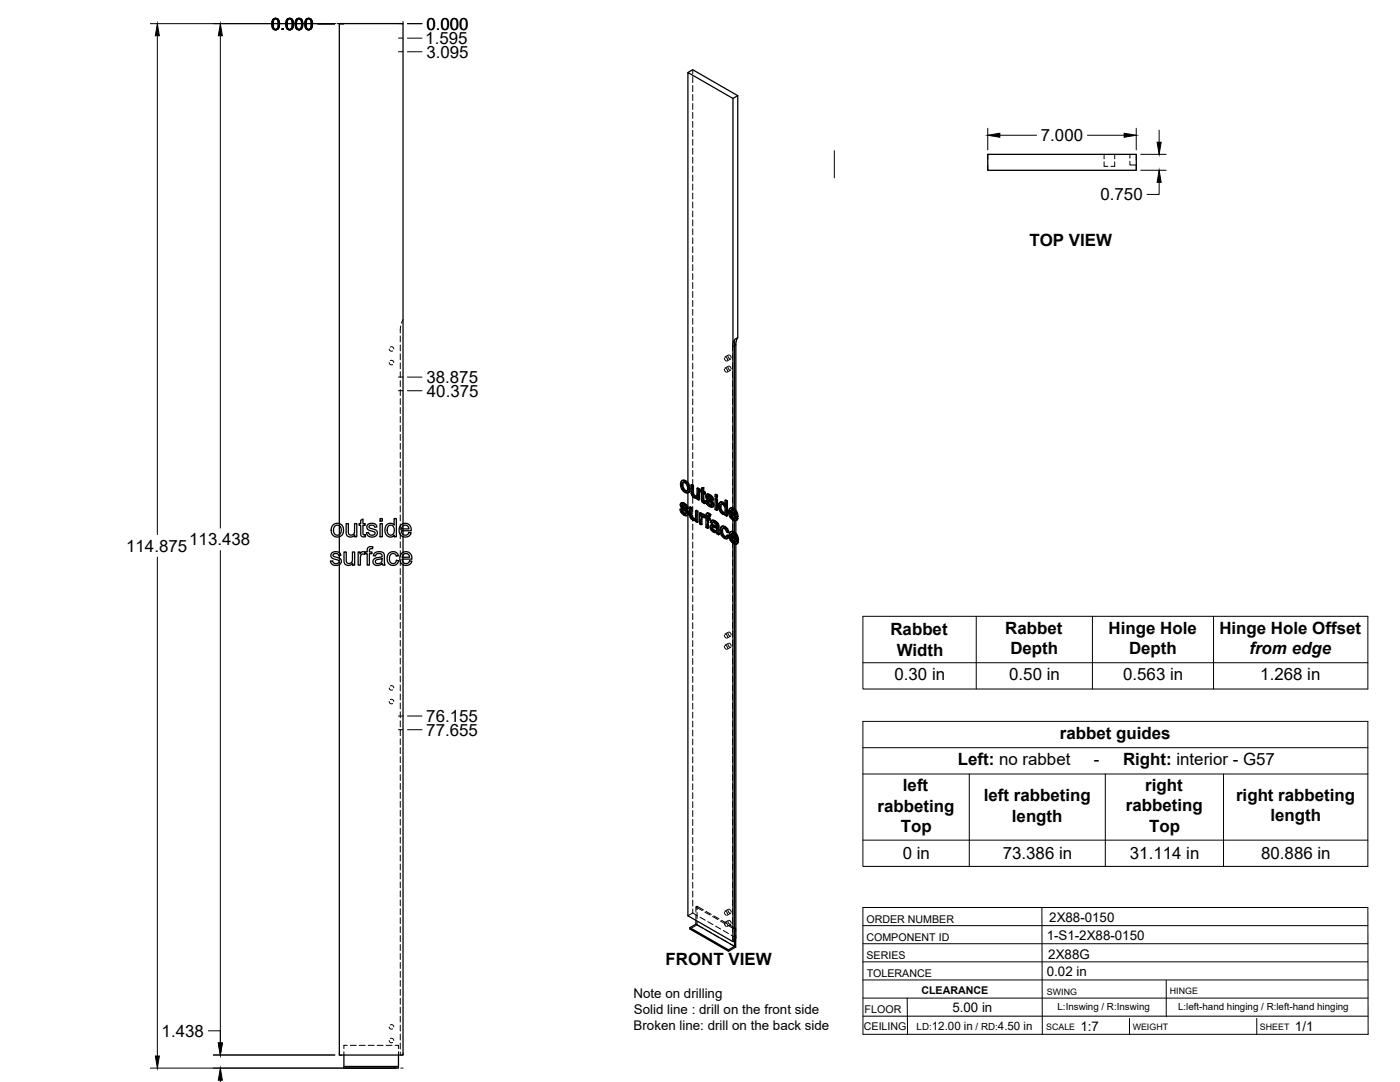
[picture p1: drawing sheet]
<svg xmlns="http://www.w3.org/2000/svg" width="559mm" height="432mm" viewBox="0 0 559 432" stroke-linecap="round" stroke-linejoin="round" font-family="sans-serif">
<!-- layer: Visible -->
<g fill="none" stroke="#000" stroke-width=".51">
<path d="M274.6 28.9l1.9-1.1 18 10.4M292.5 39.3l2-1.1v96.5M394.3 61.6h59.2v6.4h-59.2zM272.2 191.8l.8-.2 .7 .2zM272.2 191.8l-.5 .7-.1 .8 .5 1.9 1.6 1.5h.7l.5-.3M272.3 193.6l.3 1.5M272.6 195.1l.3-.2 .8 .8-.3 .2zM272.8 192.5l-.2 .9M272.9 194.9l-.3-1.5-.3 .1 .2-.8 .5-.2 .9 .6 .5 1.4-.2 1.4h-.8M273.4 192l1 1a1.93 1.93 0 0 1 1 2M273.7 195.7l.5 .2M273.7 191.8l1.2 1.3"/>
<path d="M274.6 192.6v-163.7l17.9 10.4v163.4M274.6 193.3l.5 1.9 .3-.2-.2 1.2M275.1 195.2l-.2 1.2 .3-.2-.6 .5v5.7M275.8 193.5l.7 .4 .3-.2v3.2M276.5 193.9v3.1l.3-.1 .3 .6M276.5 197.1l.3 .6 .3-.2 .5 .4M276.8 197.7l.4 .4h.9l-.3 .1M276.8 193.7l-.7-.3-.3 .1v2.9l.3 1.1 .8 1a.97 .97 0 0 0 1.4 .1v.6l.5 .4M277.2 198.1l.6 .1M278.2 194.9l.6 .4 .4-.2v4.3l-.4 .2v-4.3M278.3 198.6l-.3 .2M279.2 195.1l-.7-.4-.3 .2v2.6l-.4 .7"/>
<path d="M280 195.5l-.5 .1v.6l.5 .3v3.3l.8 1h.8l-.1-.7-.6 .1M280 194.8l.9-.2v1.5M280.6 194.8v1.5l.3-.2 .6 .3M280.6 196.3l.6 .3 .3-.2v.6l-.3 .2v-.6M280.6 199.8l.7 .2M280.7 200l.8 .1M280.9 194.6l-.9 .2v1.1l-.5-.3M280.9 197v2.6M281.2 197.2l-.6-.4v2.9l.5 .1M281.6 199.9l.6 .2M282.1 197.3l1.3 .1M282.3 198.3l.1 .3 .3-.2 .2 .4"/>
<path d="M282.4 198.6l.2 .3a1.16 1.16 0 0 1 1.4 .8l.4 .4M282.4 197.2l-.4 .2M282.5 197.4l.6 .2 .3-.2 .7 .6M282.5 199.9l-.6-.2-.3 .2 .4 1.2 .9 .9a1.24 1.24 0 0 0 1.6 .2M282.6 198v.1M282.6 198.9l1.5 1.4 .3-.2 .4 .7M282.7 198.4l-.1-.3-.3 .2 .1-.2 1 .3 .5 1 .6 .2M282.8 197.2l-.9 .3-.2 .9 .4 .8 1.9 1.8-.2 .7M283.1 197.6l.7 .6 .3-.2 .5 .7M283.8 198.2l.5 .7 .3-.2 .2 .8-.3 .1-.2-.7M285.4 199.1l.3-.2 .7 .3-.4 .2zM285.4 197.4l.3-.2 .7 .4-.4 .2z"/>
<path d="M285.4 199.1v4.2l.6 .4M285.4 197.4v.8l.6 .4M286.4 199.2v4.3l-.4 .2v-4.3M286.4 197.6v.8l-.4 .2v-.8M289.4 199.7l.6 .3 .3-.1v5.9l-.3 .2v-6M290.3 199.9l-.6-.4-.3 .2v2.1l-.4-.7M133 209.4l1.7-.6 1.4 .5 .9 1.3v2.1l-.8 1.1-1.8 .5-1.5-.7-.7-1.6a2.9 2.9 0 0 1 .8-2.6zM133.5 210.1l.6-.4 .9-.1 .9 .7 .3 1.8-.8 1.3-1.2 .1-.8-.6-.3-1.5zM135.4 208.9v-199.5h25.5v199.6M135.4 209.8v3.6M135.4 214.2v6.3M138.2 209h.8l.1 3.7a1.31 1.31 0 0 0 1.7 .7 1.31 1.31 0 0 0 .7-1.6v-2.8h.9v5.2h-.8v-.8a1.86 1.86 0 0 1-2.2 .9 1.86 1.86 0 0 1-1.2-2.1z"/>
<path d="M144 207.6l.9-.5v1.9h.9v.6h-.9v3.4l.2 .4h.7l.1 .8h-1.3l-.6-.6v-4h-.7v-.6h.7zM146.7 209.5l.9-.6h1.6a1.47 1.47 0 0 1 1.2 1.4l-.8 .1a1.17 1.17 0 0 0-1.2-.9 1.17 1.17 0 0 0-1.1 .9l.4 .4 2.1 .6a1.6 1.6 0 0 1 .7 2 1.6 1.6 0 0 1-2 .9l-1.5-.3-.7-1.4 .9-.1 .4 .8 .5 .3 1.3-.3a.73 .73 0 0 0 .3-.9 .73 .73 0 0 0-.9-.4l-1.1-.3a1.41 1.41 0 0 1-1-2.2zM151.7 209h.9v5.2h-.9zM151.7 206.9h.9v1.1h-.9zM154.2 209.6l1.2-.7a1.86 1.86 0 0 1 1.9 .7v-2.7h.9v7.3h-.8v-.6a2.17 2.17 0 0 1-2.7 .4 2.17 2.17 0 0 1-1.1-2.4zM154.9 210.1l.5-.4 .8-.1 1 .8 .2 1.8-.8 1.2-1.2 .1-.7-.9-.1-1.5zM160 209.6a2.46 2.46 0 0 1 2.9-.5 2.46 2.46 0 0 1 1.2 2.7h-3.9l.3 1 .8 .7a1.46 1.46 0 0 0 1.9-1l.9 .1-.5 1-.9 .6-1.5 .1-1.2-.7-.7-1.7 .1-1.1zM160.7 210l.6-.4 1 .1 .6 .5 .3 .9h-2.9zM160.9 209.9v1.2M160.9 211.8v1.5M160.9 214.2v6.2M271.4 203.3l.6 .2"/>
<path d="M271.9 200.7l1.3 .1M272 203.5l.4-.2 .2 .9-.3 .1zM272.1 201.7l.7 .5M272.2 202l.2 .4a1.49 1.49 0 0 1 1.6 .9l.3 .2M272.2 200.6l-.4 .2M272.3 204.3l.7 .7h.8M272.3 200.8l.6 .2 .3-.2 .8 .6M272.4 203.3l-.7-.2-.3 .2 .5 1.3 .8 .8a1.26 1.26 0 0 0 1.6 .2M272.4 202.4l1.5 1.3 .4-.2 .4 .7M272.5 201.4l-.1 .1M272.5 201.8l-.1-.3-.3 .2 .1-.2 1 .3 .5 1 .7 .3M272.6 204.2l.7 .6"/>
<path d="M272.6 200.6l-.8 .2-.3 .9 .4 .9 1.8 1.7 .2 .5-.3 .3M272.9 201l.7 .6 .4-.2 .5 .7M273 205l.6 .1M273.6 201.6l.5 .7 .4-.2 .2 .8-.3 .2-.3-.8M273.7 205.1h-.1M273.9 203.7l.4 .6 .4-.1 .1 .7M274.3 204.3l.2 .8 .3-.2-.2 .6v160l17.9 10.3 .7-.4M274.5 205.1l-.2 .5 .3-.1-.4 .3M274.6 202.9v1.1M275.2 202.4l.7 .4 .3-.2v3.2M275.9 202.8v3.1l.3-.1 .3 .6M275.9 206l.3 .6 .3-.2 .4 .4"/>
<path d="M276.2 206.6l.4 .4h.9M276.2 202.6l-.7-.3-.3 .1v3.1l.3 1.1 .8 .8a.97 .97 0 0 0 1.4 .1M276.6 207l.6 .2M277.5 207l-.3 .2M277.6 203.8l.7 .4 .3-.2v4.3l-.3 .2v-4.3M277.7 207.5v.7l.6 .3M277.7 207.6l-.2 .1M278.6 204l-.7-.4-.3 .2v2.7l-.4 .7M279.2 204.7l.6 .4 .3-.2v.5l.4-.2M279.8 205.1v.6l.7-.5 .4 .1M280 206.4l.2 2.8-.3 .2v-2.2M280.1 204.9l-.6-.3-.3 .1v4.3l.7 .4"/>
<path d="M280.2 205.4l.7-.1 .6 .4M280.3 206.1v.1M280.6 205.4l.6 .5M281 206.6l-.8-.5-.2 .3 .3-.2-.1 .8M281.2 206.5l.6 .3v3.7l.6 .4M281.2 206.5v-.4l-.2 .5M281.2 200.3l.1 .7M281.2 206.5l-.2 .1M282.2 204.9h.9l.6 .4M282.2 200.1l.3-.2 .3 .8-.3 .2zM282.4 206.6l.7 .4 .3-.2v.6l-.3 .2v-.6M282.5 204.7l-.5 .2"/>
<path d="M282.5 200.9l.7 .6h.8M282.7 207.3v3.4l-.3 .2v-3.8l.7 .5M282.7 205.7v.7M282.8 205.1l.6 .4 .3-.2-.4 .8 .1-.6M282.8 200.7l.7 .7M283.1 204.9l-.6-.2-.5 .3-.2 1.2-.6-.3 .6-.1M283.2 201.5l.6 .2M283.3 206.1a.45 .45 0 0 0-.5-.5 .45 .45 0 0 0-.4 .6v.4l.3-.2 .7 .4M283.9 209.6l.7-.2 1.4 .5M283.9 201.7h-.1M284.1 210.7l.2 .6 .3-.2 .6 .5M284.1 200.3l.4 .6 .3-.1 .2 .7"/>
<path d="M284.2 210.4l-.1 .3 .3-.2 .2 .6M284.2 209.4l-.5 .2M284.3 211.3l.5 .5h1h-1M284.3 210.3l-.1 .1M284.4 207.8l.8 .3 .3-.2 .8 .6M284.4 210.3l.8 .3a.72 .72 0 0 1 .8 .6 .72 .72 0 0 1-.5 .8M284.4 210.3l-.2 .1M284.4 210.3v.2M284.5 200.9l.2 .8 .3-.2-.2 .6M284.5 208.4l-.4 .5 .6-.5 1.1 .9a.48 .48 0 0 1 .1 .8 .48 .48 0 0 1-.7-.2l-.9-.3M284.6 209.4l-1 .3-.2 1 .7 1.1 1.1 .7a.63 .63 0 0 1 .7 0 .63 .63 0 0 1 .3 .5l.6 .4M284.7 201.7l-.2 .5 .3-.1-.5 .3"/>
<path d="M284.7 207.6l-.8 .2M285.2 208.1l.8 .6 .3-.2 .4 .5M285.5 207.9l-.8-.3-.9 .3-.3 .5 .6 .5M286 208.7l.4 .5 .3-.2 .2 .7M286.4 209.2l.2 .6 .3-.1 .1 2.9M286.6 209.8l.1 2.9 .3-.1 .1 .6-.3 .2-.1-.6M287.4 202.4l.3 1.4M287.5 200.4h1.2l.6 .6M287.7 201.3h.7l.7 .8 .3 1.1-.2 1.4M287.7 201.3l-.3 1.1 .4-.2 .3 1.4M287.7 203.8l.4-.2 .7 .8-.5 .1zM287.8 201.2l-.1 .1"/>
<path d="M287.8 200.3l-.5 .2M288 201.2l-.2 1M288.1 212v.2a1.19 1.19 0 0 0 .8 1.3l.5 .5M288.2 210.1l.9 .2 .3-.2 1 1M288.4 213.4l.7 .8h.8M288.4 200.6l.6 .5h.4M288.4 204.6h.8M288.5 209.9l-.6 .3M288.6 210.8l-.2 1M288.7 200.4l-.9-.1-.7 .4-.2 2.1 1 2 1 .5 .5-.2v.6l.6 .3M288.8 204.4l.4 .1M289.1 210.3l.9 .8a.88 .88 0 0 1 .7 .5 .88 .88 0 0 1-.1 1l-.5-1.3"/>
<path d="M289.4 210.1l-.9-.2-.7 .4-.3 .6v1.4l.9 2 1 .7h.7M289.4 205.1l-.2 .2M290 213.7l.7 .4M290.6 212.6l-.6-.3-.6-1.1-.9-.4-.4 1.2 .3-.2 .3 1.4M290.7 214.1l.3-.1-.2 .5-.7 .5zM291 214l-.6-.5-.7 .8-.6-.1M291.3 202.9h.9a1.88 1.88 0 0 1 1.9 1.3M291.5 212.3h.9a1.9 1.9 0 0 1 1.9 1.2M291.7 213.6l2.1 1.2-.6-1.4-.8-.5h-.4l-.3 .7 .3-.1 1.7 .9M291.8 206.1l.8 .9 .8-.1M291.8 205.1l.3 .9M292 203.5l-.2 .6"/>
<path d="M292 214.4l.3 .9M292 215.5l.8 .8h.8M292.2 212.9l-.2 .6M292.5 203.1l1 .9a1.94 1.94 0 0 1 1.1 2.1M292.5 203.6l.8 .9 .3 1-2.1-1.2M292.5 203.6h-.7l-.3 .7 .3-.2 1.7 1M292.5 203.6v.9M292.5 205.5v1M292.5 207.5v4.5M292.5 212.9v.9M292.5 214.7v1M292.5 216.8v159"/>
<path d="M292.6 207.6l1 .2M292.6 207l.6 .1M292.7 212.4l1.1 1a1.72 1.72 0 0 1 .9 1.8v.2M292.8 216.3l.5 .2M292.9 202.9l-1.3-.2-.6 .5-.2 .8 .3 2 1.5 1.6M293.1 212.2l-1-.2-.9 .7-.2 1.3 .3 1.2 .7 1.1 1.2 .8h.7l.8-.8M293.2 203.1v-67.6l1.3-.8-.6 1.3-.2 1.7v65.9M293.2 204.3v.6M293.2 205.8v1.1M293.2 207.8v4.5M293.2 213.4v.7M293.2 215.1v1.1"/>
<path d="M293.2 217.1v160.6M293.3 207l-.1 .1M293.5 216.4l-.2 .1M293.6 206.7l.6 .4M293.7 206.1v.4M293.7 207.8v4.9M293.7 215.4v.7M293.7 217.2l-.1 160.8-2.8 1.6M293.8 204.3l.4 1.9 .4-.1-.4 .1M293.8 216l.6 .5M293.9 213.7l.5 1.9 .3-.2-.3 .2M294.2 206.4l-2.8-1.5 .4 1.2 .3-.1 .8 .8"/>
<path d="M294.4 215.8l-2.8-1.6 .4 1.3 .3-.2 .8 .9M294.5 206.9l-.7 .8M294.5 206.9l-.9 .9M294.5 206.9l-.6-.4-.7 .6M294.7 216.3l-.7 .8M294.7 216.3l-.6-.5-.8 .7M132.4 220.7l1.2-.5h1.1a1.53 1.53 0 0 1 1.4 1.4l-.9 .1a1.17 1.17 0 0 0-1.1-.9 1.17 1.17 0 0 0-1.2 .9l.4 .4 2.2 .7a1.64 1.64 0 0 1 .5 2.1 1.64 1.64 0 0 1-2.1 .7l-1.3-.4-.7-1.2 .9-.2 .3 .8 .7 .3 1.2-.2a.81 .81 0 0 0 .2-1.1 .81 .81 0 0 0-1-.3l-1.2-.4a1.35 1.35 0 0 1-.6-2.2zM135.4 225.3v195.7h25.5v-195.6M135.4 221.7v1.1M137.3 220.3h.9v3.8a1.31 1.31 0 0 0 1.7 .7 1.31 1.31 0 0 0 .8-1.7v-2.8h.9v5.2h-.8v-.7a1.86 1.86 0 0 1-2.3 .8 1.86 1.86 0 0 1-1.2-2.1zM143 220.3h.7v.8a1.26 1.26 0 0 1 2.1-.7l.8-.1v-1.2a1.56 1.56 0 0 1 2.2-.9l-.1 .8a.81 .81 0 0 0-.9 0 .81 .81 0 0 0-.4 .8v.5h1.1v.7h-1.1v4.5h-.8v-4.5h-.8v-.4l-.3 .7-.8-.2-.7 .5-.2 3.9h-.8zM149.5 220.8l.7-.5 1.2-.1 1.7 .5 .6 4.8h-.9l-.2-.6-1 .6-1.5 .1-.8-.4-.4-.7a1.74 1.74 0 0 1 2-2l.6-.1a.8 .8 0 0 0 1-.8 .8 .8 0 0 0-1.1-.7l-1.1 .2-.4 .8-.9-.1z"/>
<path d="M149.9 223.7l2.6-.8v.3a1.44 1.44 0 0 1-1 1.6 1.44 1.44 0 0 1-1.7-.7zM155.2 220.9l1.2-.7 1.4 .1 .8 .6 .4 .9-.8 .2a1.44 1.44 0 0 0-1.9-1 1.44 1.44 0 0 0-.9 1.9l.4 1.4 .7 .6 1.1-.2 .6-1.1 .9 .1-.5 1.2a2.49 2.49 0 0 1-3.2 .2 2.49 2.49 0 0 1-.8-3.1zM160.3 220.9a2.46 2.46 0 0 1 2.9-.5 2.46 2.46 0 0 1 1.2 2.7h-3.9l.2 1 .8 .7a1.42 1.42 0 0 0 2-1l.8 .3-.4 .8-.9 .6-1.6 .1-1.1-.7-.6-.9-.1-1.1 .1-.9zM160.9 221.5v.9M160.9 223.1v1.2M161 221.3l.6-.4 1 .1 .6 .4 .3 1h-3zM277.8 367.3v1.5l-2.4 1.4v.5l15.4 8.9v-.5l-15.4-8.9M277.8 368.8l15.4 8.9-2.4 1.4M293.7 374.2l-.5 .3M137.3 421v5.3h21.7v-.7h-21.7M159 421v4.6"/>
</g>
<!-- layer: Hidden -->
<g fill="none" stroke="#000" stroke-width=".4">
<path d="M276.5 27.8v1.6M276.5 30.6v2.4M276.5 34.2v2.4M276.5 37.7v2.4M276.5 41.3v2.4M276.5 44.9v2.4M276.5 48.5v2.3M276.5 52v2.4M276.5 55.6v2.4M276.5 59.2v2.4M276.5 62.7v2.4M276.5 66.3v2.4"/>
<path d="M276.5 69.9v2.4M276.5 73.4v2.4M276.5 77v2.4M440.7 64.6v1.8h1.5M440.7 61.6v1.8M444.9 64.6v1.8h-1.5M444.9 61.6v1.8M451 64.3v1.5h2.5M451 61.6v1.5M276.5 80.6v2.4M276.5 84.2v2.4M276.5 87.7v2.4"/>
<path d="M276.5 91.3v2.4M276.5 94.9v2.4M276.5 98.5v2.3M276.5 102v2.4M276.5 105.6v2.4M276.5 109.2v2.3M276.5 112.8v2.3M276.5 116.3v2.4M276.5 119.9v2.4M155.4 139.3l.4 .7h.9M155.8 138.5h1l.4 .8M159.8 134.1v2.3"/>
<path d="M159.8 137.6v2.4M159.9 130.1l-.1 2.8M160.9 127.5l-.7 1.4M276.5 123.5v2.3M276.5 127v2.4M276.5 130.6v2.4M276.5 134.2v2.4M276.5 137.8v2.3M293.2 135.5l-.7 1.8-.1 2.7M155.4 144.7l.3 .7 1 .1M155.8 143.9l1 .1 .4 .7M159.8 141.2v2.4"/>
<path d="M159.8 144.8v2.4M159.8 148.4v2.3M159.8 151.9v2.4M159.8 155.5v2.4M159.8 159.1v2.4M276.5 141.3v2.4M276.5 144.9v2.4M276.5 148.5v2.4M276.5 152v2.4M276.5 155.6v2.4M276.5 159.2v2.4M289.1 147.4l.2 .7 .6 .4"/>
<path d="M289.1 142.9l.2 .7 .6 .5M289.6 146.9l.6 .6 .2 .6M289.6 142.5l.6 .5 .2 .7M290.6 146.5l.2 .7 .6 .5M290.6 142.1l.2 .7 .6 .5M290.8 146.1l-1.5 .8M290.8 141.7l-1.5 .8M291 146.1l.6 .4 .2 .8M291 141.6l.6 .5 .2 .7M291.7 147.7l-1.5 .8M291.7 143.2l-1.5 .9M292.4 141.2v2.4"/>
<path d="M292.4 144.8v2.4M292.4 148.4v2.3M292.4 151.9v2.4M292.4 155.5v2.4M292.4 159.1v2.3M159.8 162.6v2.4M159.8 166.2v2.4M159.8 169.8v2.4M159.8 173.4v2.3M159.8 176.9v2.4M276.5 162.8v2.3M276.5 166.3v2.4"/>
<path d="M276.5 169.9v2.4M276.5 173.5v2.4M276.5 177v2.4M292.4 162.6v2.4M292.4 166.2v2.4M292.4 169.8v2.4M292.4 173.4v2.3M292.4 176.9v2.4M159.8 180.5v2.4M159.8 184.1v2.4M159.8 187.6v2.4M159.8 191.2v2.4"/>
<path d="M159.8 194.8v2.4M159.8 198.4v2.3M271.9 193.1l.5 1.9-.3 .2M272.4 195l1.3 1.3-.3 .2M272.5 191.6l-.9 1.7M272.8 192.5l-.2 .1M272.9 192.4h.8l-.3 .2M273.7 192.4l.8 .9-.3 .2M273.7 196.3l.9 .3-.3 .2M274.5 195.8l-.3 .1M274.5 193.3l.3 1.4-.4 .2M274.6 192.6v1.4"/>
<path d="M274.6 195.2v1.5M274.8 194.7l-.1 .8-.5 .4M274.9 196.5l-.3 .1M276.1 193.4l.1 3.3-.3 .2M276.2 196.7l.2 .7-.3 .1M276.4 197.4l.4 .6-.3 .2M276.5 180.6v2.4M276.5 184.2v2.4M276.5 187.7v2.4M276.5 191.3v2.4M276.5 194.9v2.4M276.5 198.5v2.4"/>
<path d="M276.8 198l.6 .5-.3 .1M277.4 198.5l.8 .2 .4-.3-.3 .2M278.1 198.1h.1M278.3 198l-.4 .2M278.4 198.6h-.1M278.4 197.8l-.3 .3M278.5 194.7v2.8l-.4 .5M278.6 198.4v.7l-.3 .1M278.6 199.1l.6 .3M279.8 196l.5 .3-.3 .2M279.8 195.5v.5l-.3 .2M280 195.5l.3 .2"/>
<path d="M280.3 196.3l.1 3.4-.4 .2M280.3 194.6v1.1l-.3 .2M280.4 199.7l.2 .5-.3 .1M280.6 196.8l.3-.2v.4M280.9 196.6l.6 .4M281.9 199.7l.5 1.3-.3 .2M282 197.9l.2 .6-.4 .2M282.1 197.4l-.4 .6M282.2 198.5l.4 .7-.4 .1M282.3 197.2l-.5 .4M282.5 198l.3-.2-.2 .2M282.6 199.2l1.6 1.5-.4 .2"/>
<path d="M282.7 197.9l-.3 .2M282.8 197.8l.6 .2-.3 .2M283.4 198l.6 .5-.3 .2M284 198.5l.2 .7-.3 .2M284.2 199.2l.6 .3M285.7 197.2v.9l-.3 .1M285.7 198.9v1.5M285.7 198.1l.7 .3M289.7 199.5v2.1l-.3 .2M292.4 180.5v2.4M292.4 184.1v2.4M292.4 187.6v2.4"/>
<path d="M292.4 191.2v2.4M292.4 194.8v2.4M292.4 198.4v2.3M135.4 208.9v.9M135.4 213.4v.8M159.8 201.9v2.4M159.8 205.5v2.4M159.8 209.1v2.4M159.8 212.6v2.4M159.8 216.2v2.4M159.8 219.8v2.4M160.9 209v.9"/>
<path d="M160.9 211.1v.7M160.9 213.3v.9M271.7 203.1l.5 1.3-.3 .2M271.8 201.3l.2 .6-.3 .2M271.9 200.8l-.4 .6M272 201.9l.4 .7-.3 .2M272.1 200.6l-.5 .4M272.2 204.4l1.1 1-.3 .1M272.3 201.4l.3-.1-.1 .1M272.4 202.6l1.6 1.5-.3 .2M272.6 201.3l-.4 .2M272.6 201.3l.6 .1-.3 .2"/>
<path d="M273.2 201.4l.6 .6-.3 .1M273.3 205.4l.8 .3-.3 .1M273.8 202l.3 .6-.4 .2M274 204.9l-.2 .1M274 204.1l.2 .5-.3 .2M274 204.9l-.3 .2 .3-.2M274.1 202.6l.6 .3M274.2 204.6l-.2 .3M274.5 205.6l-.4 .1M274.6 202.4v.5M274.6 204v1.5M275.5 202.3l.1 3.3-.3 .2"/>
<path d="M275.6 205.6l.2 .7-.3 .2M275.8 206.3l.4 .6-.3 .2M276.2 206.9l.6 .5-.3 .2M276.5 202v2.4M276.5 205.6v2.4M276.5 209.2v2.4M276.5 212.8v2.3M276.5 216.3v2.4M276.5 219.9v2.4M276.8 207.4l.8 .2 .4-.3-.2 .2M277.5 207h.1M277.7 206.9l-.4 .2"/>
<path d="M277.8 206.7l-.3 .3M277.9 203.6v2.8l-.4 .5M278 207.3v.7l-.3 .2M278 208l.6 .3M279.5 207.3v1.6l-.3 .1M279.5 208.9l.7 .3M279.5 204.6v1.5M280.1 206.1l.8-.1-.3 .2M280.1 205.4v.1M280.2 206.1l.3-.2-.2 .2M280.4 205.2l-.6 .5M280.6 200.2l.6 .4-.4 .2"/>
<path d="M280.9 206l.4 .4M281.2 200.6l.4 .2M281.2 206.1l.3-.1-.2 .4M281.5 205.7v.1M281.5 206.3l.6 .3-.3 .2M281.5 206l-.2 .4M281.5 205.7l-.3 .3M281.8 205.8l.3 .2M282.1 209.1v1.2l-.3 .2M282.1 210.3l.6 .4M282.1 206.6v1.3M282.2 205l-.1 1-.3 .2"/>
<path d="M282.3 204.7l-.5 .4M282.4 201l1.1 1-.3 .1M282.4 207.1l.3-.2v.4M282.5 205.7l.4-.2-.2 .2M282.7 206.9l.7 .5M282.9 205.5l.4 .1-.4 .2M283.3 205.6l.3 .3M283.5 202l.8 .2-.3 .2M283.7 210.1l.4 1.1-.4 .2M283.8 209.6l-.4 .7M283.8 208.3l.7 .4M284 209.5l-.5 .3"/>
<path d="M284.1 211.2l.9 .9-.3 .2M284.1 201.5h-.1M284.1 207.7l-.6 .7M284.2 200.7l.1 .5-.3 .2M284.2 201.5l-.3 .2 .2-.2M284.2 207.6l-.4 .3M284.3 201.2l-.2 .3M284.4 208.4l.4-.1-.3 .1M284.5 210.2l.2-.1zM284.5 210.2l-.2 .1M284.6 210.1l-.4 .2M284.6 202.2h-.3"/>
<path d="M284.7 210.1l1.6 .5-.3 .2M284.8 208.3l.6 .1-.3 .2M285 212.1l.7 .2-.3 .2M285.4 208.4l.7 .7-.3 .2M285.7 212.3h.7l-.4 .1M285.7 201.6v1.6l-.3 .1M285.7 203.2l.7 .3M286 209.9l.3 .1M286 211.7l-.3 .2M286.1 209.1l.2 .7-.3 .2M286.2 211.5l-.4 .3M286.3 210.6l-.1 .9-.3 .2"/>
<path d="M286.3 209.8l-.3 .4M286.4 212.3l.1 .6-.3 .1M286.5 212.9l.6 .3M287.1 201.8l.2 1.3-.3 .2M287.3 200.7l-.2 1.1-.3 .2M287.3 203.1l.6 1.1-.3 .2M287.6 200.4l-.6 .5M287.7 211.4l.5 2-.3 .2M287.9 204.2l.8 .8-.3 .1M287.9 210.3l-.2 1.1-.3 .2M288 201.1h.7l-.3 .2M288 201.1l-.2 .1"/>
<path d="M288 201.1v.1M288.1 201.1l-.3 .1M288.2 213.4l1.2 1.3-.3 .1M288.2 210l-.6 .5M288.6 210.8l-.2 .1M288.7 210.7l.8 .1-.4 .1M288.7 205l.7 .1 .4-.2-.4 .2M288.7 201.1l.8 .8-.4 .2M289.4 201.1l.3 .5M289.4 214.7l1.1 .1M289.5 210.8l.5 .5-.3 .2M289.5 201.9l.3 1.5-.4 .2"/>
<path d="M289.5 205.1h-.1M289.8 203.4l-.2 .8-.4 .3 .3-.1M289.8 204.9v.6l-.4 .2M289.8 205.5l.5 .3M290 211.3l.3 .8-.3 .2M290 214.1l-.1 .1M290.3 212.1l.6 .3M290.4 213.5l-.7 .8M291.1 204.1l.5 1.9-.3 .2M291.3 213.5l.5 1.9-.3 .2M291.4 204.9l.4-.2v.4M291.6 206l1.3 1.4-.3 .2-.1-1.1"/>
<path d="M291.6 202.7l-.8 1.6M291.6 214.2l.4-.2v.4M291.8 204.7l2.7 1.6M291.8 215.4l1.3 1.3-.3 .2M291.8 212.1l-.8 1.6M292 214l2.7 1.6M292 203.5l-.2 .1M292.2 212.9h-.2M292.3 212.7l.8 .1-.4 .2M292.4 201.9v2.4M292.4 205.5v2.4M292.4 209.1v2.4"/>
<path d="M292.4 212.6v2.4M292.4 216.2v2.4M292.4 219.8v2.4M292.5 202.7v.9l.4-.1-.8-.1M292.5 204.5v1M292.5 212v.9M292.5 213.8v.9M292.5 215.7v1.1M292.9 203.5l.7 .8-.3 .2M293.1 212.8l.7 .9-.3 .2M293.1 216.7l1.1 .3-.4 .2M293.2 203.1v1.2"/>
<path d="M293.2 204.9v.9M293.2 206.9v.9M293.2 212.3v1.1M293.2 214.1v1M293.2 216.2v.9M293.4 206.9h.1M293.5 205.1l.4 .2M293.6 206.9l-.3 .1 .2-.1M293.6 216.3h.1M293.6 204.3l.3 1-.3 .2M293.7 216.3l-.2 .1M293.7 206.5l-.1 1.3 .4-.2-1.1-.2"/>
<path d="M293.7 203.6v2.5M293.7 212.7v2.7M293.7 216.1v1.1M293.7 214.4l.4 .3M293.8 216.2l-.3 .2M293.8 213.7l.3 1-.3 .1M293.9 206.5l-.4 .4M294.1 215.8l-.4 .5M294.1 207.5l-.1 .1M294.3 216.9l-.1 .1M135.4 220.5v1.2M135.4 222.8v2.5"/>
<path d="M159.8 223.4v2.3M159.8 226.9v2.4M159.8 230.5v2.4M159.8 234.1v2.4M159.8 237.7v2.3M160.9 220.4v1.1M160.9 222.4v.7M160.9 224.3v1.1M276.5 223.5v2.3M276.5 227.1v2.3M276.5 230.6v2.4M276.5 234.2v2.4"/>
<path d="M276.5 237.8v2.3M292.4 223.4v2.3M292.4 226.9v2.4M292.4 230.5v2.4M292.4 234.1v2.4M292.4 237.6v2.4M159.8 241.2v2.4M159.8 244.8v2.4M159.8 248.4v2.3M159.8 251.9v2.4M159.8 255.5v2.4M159.8 259.1v2.4"/>
<path d="M276.5 241.3v2.4M276.5 244.9v2.4M276.5 248.5v2.4M276.5 252.1v2.3M276.5 255.6v2.4M276.5 259.2v2.4M289.1 253.5l.2 .7 .6 .5M289.1 258l.2 .6 .6 .5M289.6 253.1l.6 .5 .2 .6M289.6 257.5l.6 .6 .2 .6M290.6 252.7l.2 .7 .6 .5M290.6 257.1l.2 .7 .6 .5"/>
<path d="M290.8 252.3l-1.5 .8M290.8 256.7l-1.5 .8M291 252.2l.6 .4 .2 .8M291 256.7l.6 .4 .2 .8M291.7 253.8l-1.5 .9M291.7 258.3l-1.5 .8M292.4 241.2v2.4M292.4 244.8v2.4M292.4 248.4v2.3M292.4 251.9v2.4M292.4 255.5v2.4M292.4 259.1v2.4"/>
<path d="M155.4 274.5l.4 .8h.9M155.4 280l.3 .7 1 .1M155.8 273.7l1 .1 .4 .7M155.8 279.2h1l.4 .8M159.8 262.7v2.3M159.8 266.2v2.4M159.8 269.8v2.4M159.8 273.4v2.4M159.8 276.9v2.4M276.5 262.8v2.4M276.5 266.3v2.4M276.5 269.9v2.4"/>
<path d="M276.5 273.5v2.4M276.5 277.1v2.3M292.4 262.7v2.3M292.4 266.2v2.4M292.4 269.8v2.4M292.4 273.4v2.3M292.4 276.9v2.4M159.8 280.5v2.4M159.8 284.1v2.4M159.8 287.7v2.3M159.8 291.2v2.4M159.8 294.8v2.4"/>
<path d="M159.8 298.4v2.4M276.5 280.6v2.4M276.5 284.2v2.4M276.5 287.8v2.4M276.5 291.3v2.4M276.5 294.9v2.4M276.5 298.5v2.4M292.4 280.5v2.4M292.4 284.1v2.4M292.4 287.7v2.3M292.4 291.2v2.4M292.4 294.8v2.4"/>
<path d="M292.4 298.4v2.4M159.8 301.9v2.4M159.8 305.5v2.4M159.8 309.1v2.4M159.8 312.7v2.3M159.8 316.2v2.4M159.8 319.8v2.4M276.5 302v2.4M276.5 305.6v2.4M276.5 309.2v2.4M276.5 312.8v2.4M276.5 316.3v2.4"/>
<path d="M276.5 319.9v2.4M292.4 301.9v2.4M292.4 305.5v2.4M292.4 309.1v2.4M292.4 312.7v2.3M292.4 316.2v2.4M292.4 319.8v2.4M159.8 323.4v2.4M159.8 326.9v2.4M159.8 330.5v2.4M159.8 334.1v2.4M159.8 337.7v2.3"/>
<path d="M276.5 323.5v2.4M276.5 327v2.4M276.5 330.6v2.4M276.5 334.2v2.4M276.5 337.8v2.3M292.4 323.4v2.4M292.4 326.9v2.4M292.4 330.5v2.4M292.4 334.1v2.4M292.4 337.7v2.3M159.8 341.2v2.4M159.8 344.8v2.4"/>
<path d="M159.8 348.4v2.4M159.8 352v2.3M159.8 355.5v2.4M159.8 359.1v2.4M276.5 341.3v2.4M276.5 344.9v2.4M276.5 348.5v2.4M276.5 352.1v2.3M276.5 355.6v2.4M276.5 359.2v2.4M292.4 341.2v2.4M292.4 344.8v2.4"/>
<path d="M292.4 348.4v2.4M292.4 351.9v2.4M292.4 355.5v2.4M292.4 359.1v2.4M159.8 362.7v2.3M159.8 366.2v2.4M159.8 369.8v2.4M159.8 373.4v2.4M159.8 377v2.3M276.5 364.3l-1.9 1.2M276.5 364.3l1.9 1.1M276.5 362.8v1.5"/>
<path d="M277.8 365.2v2.1M277.8 361.9l2.5 1.5M278.2 363v-1.3l-.4 .2v2.1M278.2 369.1l-2.8 1.6M278.2 364.2v2.4M278.2 367.7v1.4M278.2 361.7l2.6 1.4M278.2 369.1l2.6 1.4M279.4 366l2.1 1.2M281.3 364l2.1 1.2M281.8 363.7l2.1 1.2M281.8 371.1l2.1 1.2"/>
<path d="M282.5 367.8l2.1 1.2M284.4 365.8l2.1 1.2M284.9 365.5l2.1 1.2M284.9 372.9l2.1 1.2M285.6 369.6l2.1 1.2M287.5 367.6l2.1 1.1M288 367.3l2.1 1.2M288 374.7l2.1 1.2M288.7 371.4l2.1 1.2M289.1 364.1l.2 .7 .6 .5M289.1 368.6l.2 .6 .6 .5M289.6 363.6l.6 .6 .2 .6"/>
<path d="M289.6 368.1l.6 .6 .2 .6M290.6 363.3l.2 .7 .6 .4M290.6 367.7l.2 .7 .6 .5M290.6 369.3l2.6 1.5 .4-.3M290.8 362.8l-1.5 .9M290.8 367.3l-1.5 .8M291 362.8l.6 .4 .2 .8M291 367.3l.6 .4 .2 .7M291.1 369.1l2.5 1.4M291.1 376.5l2.5 1.5M291.7 364.4l-1.5 .9M291.7 368.9l-1.5 .8"/>
<path d="M292.4 373.4v1.6l.8 .4M292.4 362.6v2.4M292.4 366.2v2.4M292.4 369.8v2.4M293.2 374.5l-.8 .5M293.6 370.5v1.3M293.6 373v1.3l-1.8-1.2M159.8 380.5v2.4M159.8 384.1v2.4M159.8 387.7v2.4M159.8 391.2v2.4M159.8 394.8v2.4"/>
<path d="M159.8 398.4v2.4M137.3 419.7v1.3M138.6 417.2h-1.3v1.3M139.8 417.2h2.4M143.4 417.2h2.4M147 417.2h2.4M150.5 417.2h2.4M154.1 417.2h2.4M155.4 409.8l.4 .8h.9M155.4 415.2l.4 .8h.9M155.8 409l1 .1 .4 .7M155.8 414.5h1l.4 .7"/>
<path d="M157.7 417.2h1.3v1.3M159 419.7v1.3M159.8 402v2.3M159.8 405.5v2.4M159.8 409.1v2.4M159.8 412.7v2.4M159.8 416.2v2.4M159.8 419.8v1.2"/>
</g>
<!-- layer: Reference -->
<g fill="none" stroke="#000" stroke-width=".4">
<path d="M134.5 9.4h2.8h-1.9v.9M135.4 9.4h1.9M159 9.4h1.9M159 15.2h1.9M160.9 8.5v.9h-.9M159 20.6h1.9M394.3 61.6v2.1M394.3 65.8v2.2M453.5 61.6v2.1M453.5 65.8v2.2M159 155.9h1.9M159 150.5h1.9"/>
<path d="M159 291.2h1.9M159 285.8h1.9M135.4 420.1v.9h1M160 426.3h.9M160.9 420.1v.9h-.9"/>
</g>
<!-- layer: Visible -->
<circle cx="293.7" cy="214.4" r=".25" fill="#000"/>
<!-- layer: Visible Narrow -->
<path d="M293.7 137.7l-.5 .3M276.8 196.1l-.3 .2M280.9 199.2l-.3 .1M283.5 199.3l-.3 .2M273.3 202.7l-.3 .2M276.2 205l-.3 .2M282.7 206l-.3 .2M285.2 209.6l-.3 .2M287 210.4l-.4 .1M287 211.3l-.4 .2" fill="none" stroke="#000" stroke-width=".4"/>
<!-- layer: Hidden Narrow -->
<path d="M293.2 138l-.8 .4M276.1 196l-.3 .2M278.5 197l-.3 .2M280.3 198.8l-.3 .1M273.3 203.5l-.3 .1M275.5 204.9l-.3 .2M277.9 205.9l-.3 .2M282.1 205.6l-.3 .2M283.5 200.1l-.3 .1M285.3 210.3l-.3 .2M286.3 210.9l-.3 .2" fill="none" stroke="#000" stroke-width=".4"/>
<!-- layer: Titleblock -->
<path d="M344.4 362.2h201.6l.1 50.6h-201.7zM344.4 376.6h201.6M344.4 369.4h201.6M415.9 362.2l.1 50.6M344.4 383.9h201.6M344.4 398.3h201.6M344.4 391.1h201.6M362.1 398.3l.1 14.4M465.5 391.3v14.4M344.4 405.5h201.7M450.8 406.4v6.4M501.6 406.4v6.4" fill="none" stroke="#000" stroke-width=".4"/>
<!-- layer: Custom Tables -->
<path d="M344.4 246h201.6v29h-201.6zM389.7 246v29M436 246v29M484.4 246v29M344.4 264.5h201.6M344.4 287.9h201.6v57.9h-201.6zM344.4 298.4h201.6M344.4 308.9h201.6M386.9 308.9v36.9M441.2 308.9v36.9M488.4 308.9v36.9M344.4 335.3h201.6" fill="none" stroke="#000" stroke-width=".4"/>
<!-- layer: FD_Dimensions -->
<g fill="none" stroke="#000" stroke-width=".4">
<path d="M60 9.4h73.7M62.8 14.3v199M87.9 14.3v196.4M162.6 9.4h5.8M162.6 15.2h5.8M162.6 20.7h5.8M394.3 51.2v8.6M399.1 54h14.6M434 54h14.7M453.5 51.2v8.6M462.7 51.9v4.9M455.3 61.6h10.2"/>
<path d="M455.3 67.9h10.2M462.7 72.8v4.8h-4.9M162.6 155.9h5.8M162.6 150.5h5.8M87.9 219.7v196.5M62.8 222.3v199.1M162.6 291.2h5.8M162.6 285.8h5.8M83.1 411.4h4.8M60 426.3h98.2M85.2 421h48.5M87.9 431.1v.7"/>
</g>
<path d="M62.8 9.4l.8 4.9h-1.6zM87.9 9.4l.9 4.9h-1.7zM394.3 54l4.8-.8v1.6zM448.7 53.2l4.8 .8-4.8 .8zM461.9 56.8h1.6l-.8 4.8zM462.7 67.9l.8 4.9h-1.6zM87.1 416.2h1.7l-.9 4.8zM62 421.4h1.6l-.8 4.9zM87.9 426.3l.9 4.8h-1.7z" fill="#000" stroke="#000" stroke-width=".4"/>
<!-- layer: Smart Centers -->
<path d="M333 60.1v10.9" fill="none" stroke="#000" stroke-width=".4"/>
<g font-size="6.7">
<text x="108.2" y="11.8">0.000</text>
<text x="170.2" y="11.8">0.000</text>
<text x="169.8" y="17.6">1.595</text>
<text x="170.2" y="23">3.095</text>
<text x="415.5" y="56.3">7.000</text>
<text x="439.3" y="80">0.750</text>
<text x="410.9" y="98.2">TOP VIEW</text>
<text x="170.2" y="152.9">38.875</text>
<text x="170.4" y="158.3">40.375</text>
<text x="50.4" y="220.2">114.875</text>
<text x="75.5" y="217.6">113.438</text>
<text x="355.4" y="253.6">Rabbet</text>
<text x="401.2" y="252.9">Rabbet</text>
<text x="442.5" y="252.9">Hinge Hole</text>
<text x="486.7" y="252.9">Hinge Hole Offset</text>
<text x="357.9" y="261.6">Width</text>
<text x="403.3" y="261">Depth</text>
<text x="450.6" y="261">Depth</text>
<text x="498.7" y="261">from edge</text>
<text x="357" y="271.4">0.30 in</text>
<text x="402.8" y="271.4">0.50 in</text>
<text x="448.3" y="271.4">0.563 in</text>
<text x="503" y="271.4">1.268 in</text>
<text x="170.2" y="293.6">77.655</text>
<text x="170.2" y="288.1">76.155</text>
<text x="423" y="294.8">rabbet guides</text>
<text x="382.3" y="305.4">Left: no rabbet</text>
<text x="436.6" y="305.4">-</text>
<text x="448.2" y="305.4">Right: interior - G57</text>
<text x="360.4" y="315.8">left</text>
<text x="457.1" y="315.8">right</text>
<text x="350.3" y="323.9">rabbeting</text>
<text x="392.7" y="319.8">left rabbeting</text>
<text x="449.4" y="323.8">rabbeting</text>
<text x="493.4" y="319.8">right rabbeting</text>
<text x="403.9" y="327.9">length</text>
<text x="507" y="327.8">length</text>
<text x="359.5" y="331.9">Top</text>
<text x="458.6" y="331.9">Top</text>
<text x="360.3" y="342.9">0 in</text>
<text x="400.2" y="342.9">73.386 in</text>
<text x="451" y="342.9">31.114 in</text>
<text x="503.4" y="342.9">80.886 in</text>
<text x="265.7" y="385.2">FRONT VIEW</text>
<text x="64.5" y="413.7">1.438</text>
</g>
<g font-size="5.3">
<text x="418.8" y="368">2X88-0150</text>
<text x="417.8" y="375.1">1-S1-2X88-0150</text>
<text x="418.4" y="382.6">2X88G</text>
<text x="417.8" y="389.5">0.02 in</text>
<text x="252.9" y="398.4">Note on drilling</text>
<text x="253" y="404.9">Solid line : drill on the front side</text>
<text x="380.1" y="404">5.00 in</text>
<text x="252.9" y="411.2">Broken line: drill on the back side</text>
<text x="431.3" y="411.5">1:7</text>
<text x="516.9" y="411.5">1/1</text>
</g>
<g font-size="4.6">
<text x="371.9" y="411.2">12.00 in</text>
<text x="398.3" y="411.2">4.50 in</text>
</g>
<g font-size="4.3">
<text x="345.8" y="368.4">ORDER NUMBER</text>
<text x="345.8" y="375.5">COMPONENT ID</text>
<text x="345.8" y="382.7">SERIES</text>
<text x="345.9" y="389.9">TOLERANCE</text>
<text x="367.7" y="396.7">CLEARANCE</text>
<text x="345.1" y="404.3">FLOOR</text>
<text x="344.8" y="411.1">CEILING</text>
</g>
<g font-size="3.9">
<text x="422.1" y="403.1">L:Inswing / R:Inswing</text>
<text x="470.2" y="403.1">L:left-hand hinging / R:left-hand hinging</text>
<text x="365.9" y="411.2">LD:</text>
<text x="389.4" y="411.2">/ RD:</text>
</g>
<g font-size="3.5">
<text x="417.9" y="397">SWING</text>
<text x="466.9" y="396.9">HINGE</text>
<text x="417.5" y="410.9">SCALE</text>
<text x="452.1" y="410.9">WEIGHT</text>
<text x="502.9" y="410.9">SHEET</text>
</g>
</svg>
